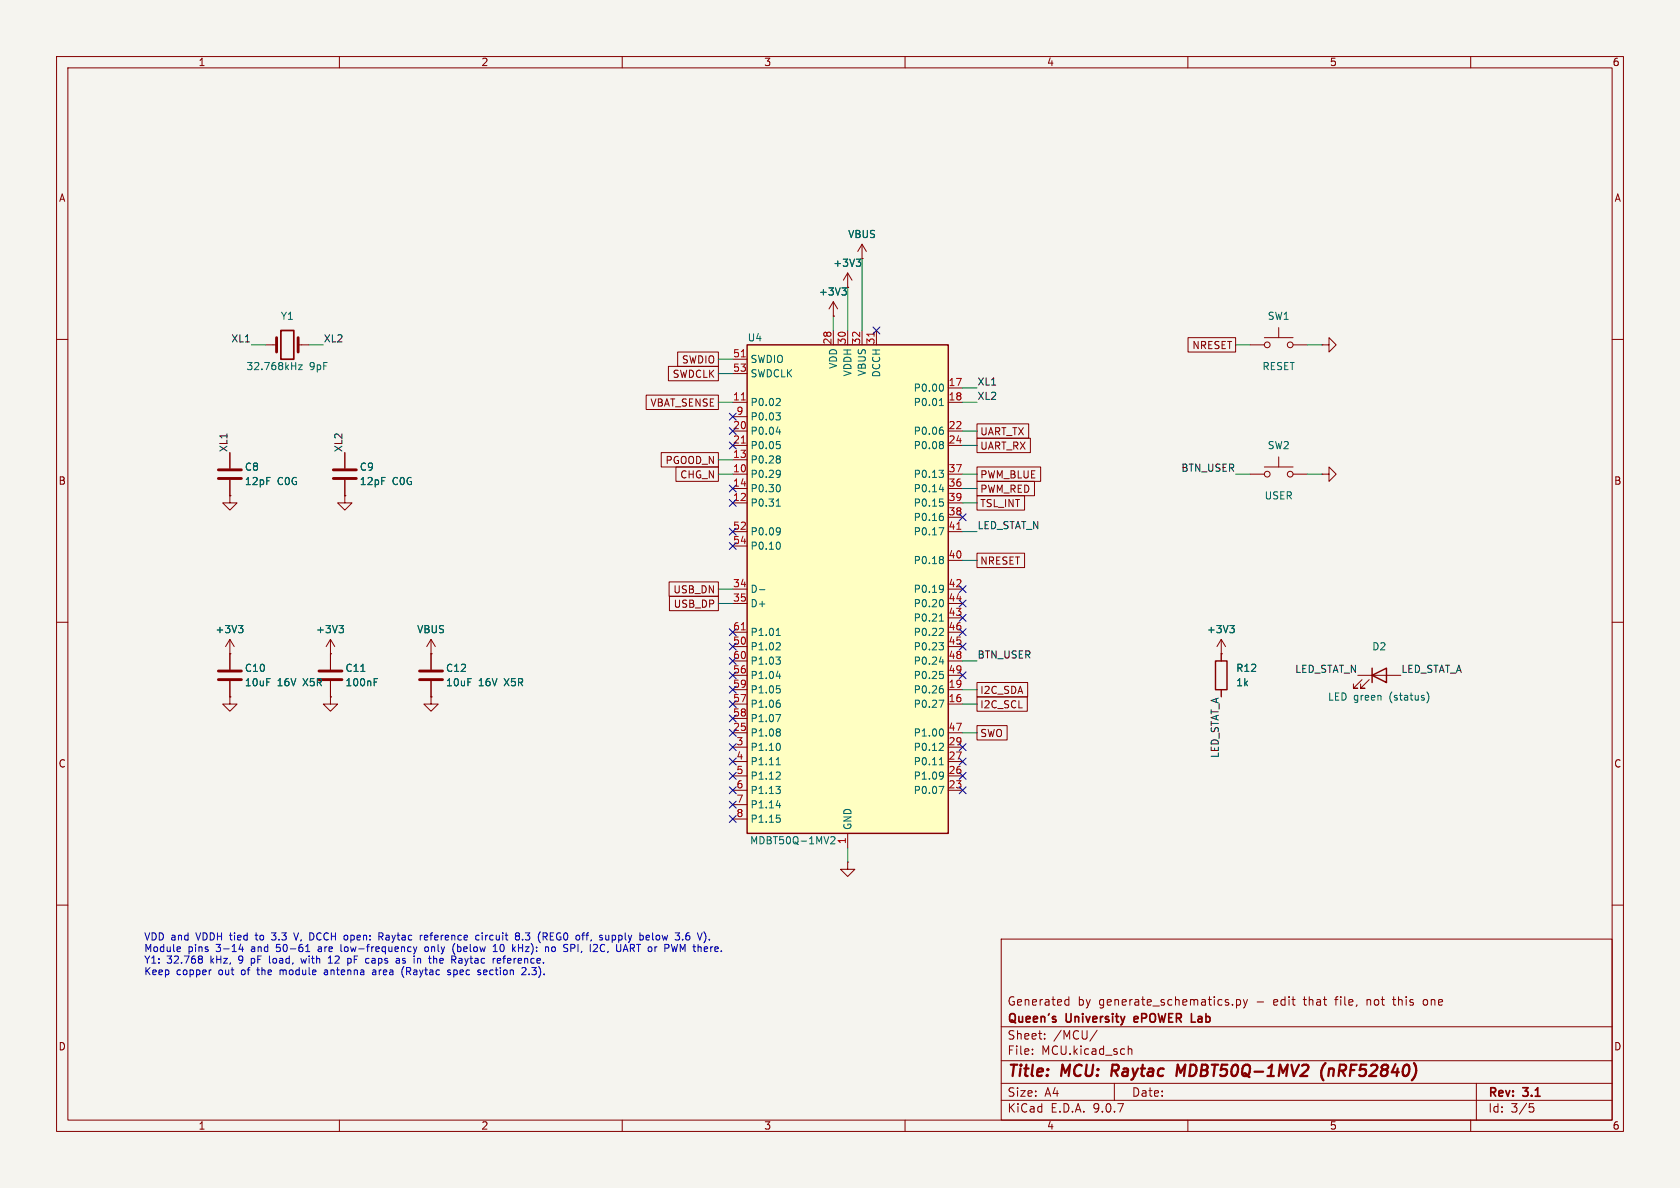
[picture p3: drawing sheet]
<svg xmlns="http://www.w3.org/2000/svg" width="297mm" height="210mm" viewBox="0 0 297 210" stroke-linecap="round" stroke-linejoin="round" font-family="sans-serif">
<path d="M0 0h297v210h-297z" fill="#f5f4ef" stroke="#f5f4ef" stroke-width=".18"/>
<g fill="none" stroke="#840000" stroke-width=".18">
<path d="M10 10h277v190h-277zM12 12h273v186h-273zM60 10v2M110 10v2M160 10v2M210 10v2M260 10v2M147.3 55.9h.1M147.3 53.3l-.7 1.3M147.3 53.3l.8 1.3M147.3 53.3v2.6M149.9 50.8h.1"/>
<path d="M149.9 48.3l-.8 1.2M149.9 48.3l.7 1.2M149.9 48.3v2.5M152.4 45.7h.1M152.4 43.2l-.8 1.3M152.4 43.2l.8 1.3M152.4 43.2v2.5M10 60h2M285 60h2M40.6 87.6v1.3h1.3l-1.3 1.3-1.2-1.3h1.2M40.6 87.6h.1M61 87.6v1.3h1.2l-1.2 1.3-1.3-1.3h1.3"/>
<path d="M61 87.6h.1M10 110h2M40.6 115.6v2.8M58.4 115.6h.1M58.4 113v5.4M58.4 113l-.7 1.3M58.4 113l.8 1.3M285 110h2M40.6 120.4v2.8M58.4 123.2v1.3h1.3l-1.3 1.2-1.3-1.2h1.3M58.4 123.2h.1M58.4 120.4v2.8"/>
<path d="M10 160h2M177 166h108v32h-108zM188.4 177.6h.6M188.4 176.8h.6M189 176.2v1.5M217.9 177.6v.1M218.6 176.8l.4-.1 .3 .3v.4l-.1 .2h-.6M218.6 176.7v1.5M219.8 176.7l.4 1M220.2 177.7l-.2 .4-.2 .1M220.5 176.7l-.3 1M241.7 176.7v1"/>
<path d="M241.7 176.8h.1M246.2 176.7h.5M246.4 176.2v1.3l.2 .2M252.1 176.7l-.4 .1-.1 .2 .1 .6 .4 .1M285 160h2M60 198v2M110 198v2M160 198v2M177 194.5h108M177 191.5h108M177 187.5h108M177 181.5h108"/>
<path d="M182.5 186.3v.1M182.5 185.5v.1M184.7 183.6v.1M184.7 182.8v.1M194 182.1l-1.3 2M197 191.5v3M199.5 184.9v1.5M199.5 185.5l.2-.1 .3 .1 .1 .9M210 198v2M260 198v2M261 191.5v6.5M270.4 195.1h.7"/>
<path d="M270.5 195.7h.4l.3 .3-.2 .5-.5 .1"/>
</g>
<path d="M196.7 188.2l-.3 2M209.6 188.2l-.9 1.4-.5-1.4-.2 2M234.3 187.9a2.35 2.35 0 0 0-.3 3.1M235 188.9l-.2 1.3M235.3 188.9l-.3 .2" fill="none" stroke="#840000" stroke-width=".4"/>
<path d="M200.6 179.8v.8M201.2 180l-.7 .2M210.6 180.7h.7" fill="none" stroke="#840000" stroke-width=".3"/>
<path d="M38.6 118.6h4.1M56.4 118.6h4.1M38.6 120.1h4.1M56.4 120.1h4.1" fill="none" stroke="#840000" stroke-width=".51"/>
<path d="M148.8 50.9h.8l-.4 .5M149.4 51.4l.2 .2v.3l-.2 .3M151.4 45.8h.8l-.5 .5M151.9 46.3l.3 .2v.3l-.3 .3M59.9 110.6h.8l-.4 .5M60.5 111.1l.2 .2v.3l-.2 .2M63.8 118.7h.7M66.2 120h.6M66.2 120.6h.4" fill="none" stroke="#006464" stroke-width=".18"/>
<path d="M132.1 61h35.5v86.3h-35.5z" fill="#ffffc2"/>
<path d="M132.1 61h35.5v86.3h-35.5zM214.9 116.8h2v5.1h-2zM242.6 119.4l2.5-1.3v2.6zM242.6 118.1v2.6" fill="none" stroke="#840000" stroke-width=".25"/>
<g fill="none" stroke="#840000" stroke-width=".18">
<path d="M147.3 55.9h.1M147.3 58.4v2.6M149.9 50.8h.1M149.9 58.4v2.6M152.4 45.7h.1M152.4 58.4v2.6M154.9 58.4v2.6M210 59.7h8.4v2.5h-8.4zM223.5 59.7h5.1M226.1 57.9v1.8M47 61h1.9M52.7 61h1.9"/>
<path d="M114.2 69.8h12.8v2.6h-12.8zM118.2 64.8h8.8v2.5h-8.8zM119.8 62.2h7.2v2.6h-7.2zM129.5 63.5h2.6M129.5 66h2.6M129.5 71.1h2.6M129.5 73.7h2.6M129.5 76.2h2.6M129.5 78.7h2.6M167.6 71.1h2.6M167.6 76.2h2.6M167.6 78.7h2.6"/>
<path d="M167.6 68.6h2.6M172.7 77.5h9.5v2.5h-9.5zM172.7 74.9h9.2v2.6h-9.2zM221 61h2.5M228.6 61h2.5M233.7 61h1.2v-1.3l1.3 1.3-1.3 1.2v-1.2M233.7 61h.1M40.6 87.6h.1M40.6 80v2.8M40.6 84.8v2.8M61 87.6h.1M61 80v2.8"/>
<path d="M61 84.8v2.8M116.9 80h10.1v2.6h-10.1zM119.5 82.5h7.5v2.6h-7.5zM129.5 81.3h2.6M129.5 83.8h2.6M129.5 86.4h2.6M129.5 88.9h2.6M129.5 94h2.6M129.5 96.5h2.6M167.6 83.8h2.6M167.6 86.4h2.6M167.6 88.9h2.6"/>
<path d="M167.6 94h2.6M167.6 91.4h2.6M167.6 99.1h2.6M172.7 97.8h8.4v2.5h-8.4zM172.7 85.1h10.2v2.5h-10.2zM172.7 87.6h8.4v2.6h-8.4zM172.7 82.5h11.3v2.6h-11.3zM221 83.8h2.5M223.5 82.6h5.1M226.1 80.8v1.8M228.6 83.8h2.5M233.7 83.8h1.2v-1.2l1.3 1.2-1.3 1.3v-1.3"/>
<path d="M233.7 83.8h.1M40.6 115.6h.1M40.6 113v5.4M40.6 113l-.7 1.3M40.6 113l.8 1.3M58.4 115.6h.1M58.4 115.6v2.8M76.2 115.6h.1M76.2 113v5.4M76.2 113l-.8 1.3M76.2 113l.8 1.3M118.3 102.9h8.7v2.5h-8.7z"/>
<path d="M118.3 105.4h8.7v2.6h-8.7zM129.5 104.1h2.6M129.5 106.7h2.6M129.5 111.8h2.6M129.5 114.3h2.6M129.5 116.8h2.6M129.5 119.4h2.6M167.6 104.1h2.6M167.6 106.7h2.6M167.6 111.8h2.6M167.6 114.3h2.6M167.6 116.8h2.6"/>
<path d="M167.6 119.4h2.6M167.6 109.2h2.6M215.9 115.6h.1M215.9 113l-.8 1.3M215.9 113l.8 1.3M215.9 113v3.8M240 119.4h7.6M40.6 123.2v1.3h1.3l-1.3 1.2-1.2-1.2h1.2M40.6 123.2h.1M40.6 120.4v2.8M58.4 123.2h.1M58.4 120.4v2.8"/>
<path d="M76.2 123.2v1.3h1.3l-1.3 1.2-1.3-1.2h1.3M76.2 123.2h.1M76.2 120.4v2.8M129.5 121.9h2.6M129.5 124.5h2.6M129.5 127h2.6M129.5 129.5h2.6M129.5 132.1h2.6M129.5 134.6h2.6M129.5 137.2h2.6M129.5 139.7h2.6M167.6 121.9h2.6"/>
<path d="M167.6 124.5h2.6M167.6 129.5h2.6M167.6 132.1h2.6M167.6 134.6h2.6M167.6 137.2h2.6M167.6 139.7h2.6M172.7 120.6h9v2.6h-9zM172.7 128.3h5.3v2.5h-5.3zM172.7 123.2h8.9v2.5h-8.9zM215.9 121.9v1.3M240.8 120.1l-1.5 1.6h.7h-.7v-.8M242.1 120.1l-1.6 1.6h.8h-.8v-.8"/>
<path d="M129.5 142.2h2.6M129.5 144.8h2.6M149.9 152.4v1.3h1.2l-1.2 1.2-1.3-1.2h1.3M149.9 152.4h.1M149.9 147.3v2.6"/>
<circle cx="224" cy="61" r=".51"/>
<circle cx="228.1" cy="61" r=".51"/>
<circle cx="224" cy="83.8" r=".51"/>
<circle cx="228.1" cy="83.8" r=".51"/>
</g>
<path d="M154.5 58.7v.7M131.1 63.1h.7M131.1 70.7h.7M131.1 78.3h.7M169.2 93.6h.7M131.1 111.3h.7" fill="none" stroke="#a90000" stroke-width=".18"/>
<g fill="none" stroke="#006464" stroke-width=".18">
<path d="M148.8 50.9h.8l-.4 .5M149.4 51.4l.2 .2v.3l-.2 .3M151.4 45.8h.8l-.5 .5M151.9 46.3l.3 .2v.3l-.3 .3M52.8 64.5h.6l-.6 .8h.6M137.2 73h.7l-.4 .5M137.2 76.4h.8M137.3 78h.6M137.7 70.4l.2 .3v.3l-.7 .7h.7M137.7 73.5l.2 .2v.3l-.2 .2M137.7 78.5l.2 .3v.3l-.2 .2M137.8 75.9v.9"/>
<path d="M166.1 71.7h.7M166.3 70.6l.1-.2v1.3M166.4 75.5h.3M166.5 67.9a.79 .79 0 0 1 0 1.3M166.5 76l.3 .2v.3l-.3 .3M166.5 78l.3 .3-.3 .3 .3 .2v.3l-.3 .2M137.2 89.5h.7M137.5 88.4l.1-.2v1.3M137.6 85.7a.79 .79 0 0 1 0 1.2M137.6 95.8a.79 .79 0 0 1 0 1.3M137.7 80.6l.2 .2-.2 .3 .2 .3v.2l-.2 .3M137.7 83.1l.2 .2a1.03 1.03 0 0 1-.2 1"/>
<path d="M137.7 93.3l.2 .1a1.03 1.03 0 0 1-.2 1.1M137.9 83.7l-.2 .2M137.9 93.8l-.2 .3M166 83.1h.8l-.4 .5M166 93.3h.9l-.6 1.3M166.1 86.5h.8M166.1 88.2h.6M166.4 90.7h.3M166.5 83.6l.3 .3v.3l-.3 .2M166.5 88.7l.3 .2v.3l-.3 .3M166.5 91.2l.3 .3v.3l-.3 .2M166.5 98.4l.3 .2-.3 .3 .3 .3v.2l-.3 .2"/>
<path d="M166.7 86.1v.8M42.2 110.6h.7l-.4 .5M42.7 111.1l.2 .2v.3l-.2 .2M59.9 110.6h.8l-.4 .5M60.5 111.1l.2 .2v.3l-.2 .2M63.8 118.7h.7M66.2 120h.6M134.3 104.2h.9M137.2 116.1h.7l-.4 .5M137.2 112.3h.7M137.2 119.5h.8M137.5 111.3l.1-.2v1.2"/>
<path d="M137.7 113.6l.2 .3v.3l-.7 .7h.7M137.7 116.6l.2 .3v.3l-.2 .2M137.8 119.1v.9M166 113.6h.8l-.4 .5M166.1 109.8h.7M166.1 117h.8M166.1 118.7h.6M166.3 108.7l.1-.2v1.3M166.5 106a.79 .79 0 0 1 0 1.3M166.5 111.1l.3 .2-.1 .3-.7 .7h.8M166.5 103.4l.2 .2a1.03 1.03 0 0 1-.2 1.1M166.5 114.1l.3 .2v.3l-.3 .3"/>
<path d="M166.5 119.2l.3 .2v.3l-.3 .3M166.7 116.6v.8M166.8 104l-.3 .2M217.4 110.6h.8l-.4 .5M218 111.1l.2 .2v.3l-.2 .2M66.2 120.6h.4M137.2 126.3h.8l-.5 1.3M137.2 139h.7l-.4 .5M137.2 135.2h.7M137.3 121.2h.6M137.5 134.1l.1-.2v1.3M137.6 123.8h.2"/>
<path d="M137.6 131.4a.79 .79 0 0 1 0 1.3M137.7 121.7l.2 .3v.3l-.2 .2M137.7 124.3l.2 .2v.3l-.2 .2M137.7 128.8l.2 .3-.2 .3 .2 .2v.3l-.2 .2M137.7 136.5l.2 .2v.3l-.7 .7h.7M137.7 139.5l.2 .2v.3l-.2 .3M166 123.8h.9l-.6 1.2M166 139h.9l-.6 1.3M166.1 135.2h.7M166.3 134.1l.1-.2v1.3M166.4 121.2h.3M166.5 128.8a.79 .79 0 0 1 0 1.3"/>
<path d="M166.5 121.7l.3 .3v.3l-.3 .2M166.5 131.4l.3 .2-.1 .3-.7 .8h.8M166.5 136.5l.2 .1a1.03 1.03 0 0 1-.2 1.1M166.8 137l-.3 .3M252.2 122.3a1.46 1.46 0 0 1 0 2M137.2 142.4h.8M137.3 144.1h.6M137.7 144.6l.2 .2v.3l-.2 .3M137.8 142v.8M146.9 148l.5-.1 .2 .4-.8 .9h.8"/>
</g>
<path d="M48.9 59.7v2.5M52.7 59.7v2.5M38.6 83.1h4.1M38.6 84.6h4.1M58.9 83.1h4.1M58.9 84.6h4.1M74.2 118.6h4M74.2 120.1h4" fill="none" stroke="#840000" stroke-width=".51"/>
<path d="M49.7 58.4h2.2v5.1h-2.2z" fill="none" stroke="#840000" stroke-width=".3"/>
<g fill="none" stroke="#009600" stroke-width=".18">
<path d="M147.3 55.9v2.5M149.9 50.8v7.6M152.4 45.7v12.7M44.4 61h2.6M54.6 61h2.5M127 71.1h2.5M127 66h2.5M127 63.5h2.5M170.2 76.2h2.5M170.2 78.7h2.5M170.2 71.1h2.5M170.2 68.6h2.5"/>
<path d="M218.4 61h2.6M231.1 61h2.6M127 83.8h2.5M127 81.3h2.5M170.2 86.4h2.5M170.2 88.9h2.5M170.2 83.8h2.5M170.2 99.1h2.5M170.2 94h2.5M218.4 83.8h2.6M231.1 83.8h2.6M127 106.7h2.5"/>
<path d="M127 104.1h2.5M170.2 116.8h2.5M170.2 121.9h2.5M170.2 129.5h2.5M170.2 124.5h2.5M149.9 149.9v2.5"/>
</g>
<g fill="none" stroke="#000084" stroke-width=".18">
<path d="M154.3 57.8l1.2 1.2M155.5 57.8l-1.2 1.2M128.9 73.1l1.2 1.2M128.9 75.6l1.2 1.2M128.9 78.1l1.2 1.2M130.1 73.1l-1.2 1.2M130.1 75.6l-1.2 1.2M130.1 78.1l-1.2 1.2M128.9 85.8l1.2 1.2M128.9 88.3l1.2 1.2M128.9 93.4l1.2 1.2M128.9 95.9l1.2 1.2"/>
<path d="M130.1 85.8l-1.2 1.2M130.1 88.3l-1.2 1.2M130.1 93.4l-1.2 1.2M130.1 95.9l-1.2 1.2M169.6 90.8l1.2 1.2M170.8 90.8l-1.2 1.2M128.9 111.2l1.2 1.2M128.9 113.7l1.2 1.2M128.9 116.2l1.2 1.2M128.9 118.8l1.2 1.2M130.1 111.2l-1.2 1.2M130.1 113.7l-1.2 1.2"/>
<path d="M130.1 116.2l-1.2 1.2M130.1 118.8l-1.2 1.2M169.6 106.1l1.2 1.2M169.6 108.6l1.2 1.2M169.6 111.2l1.2 1.2M169.6 113.7l1.2 1.2M169.6 118.8l1.2 1.2M169.6 103.5l1.2 1.2M170.8 106.1l-1.2 1.2M170.8 108.6l-1.2 1.2M170.8 111.2l-1.2 1.2M170.8 113.7l-1.2 1.2"/>
<path d="M170.8 118.8l-1.2 1.2M170.8 103.5l-1.2 1.2M128.9 121.3l1.2 1.2M128.9 139.1l1.2 1.2M128.9 123.9l1.2 1.2M128.9 126.4l1.2 1.2M128.9 128.9l1.2 1.2M128.9 131.5l1.2 1.2M128.9 134l1.2 1.2M128.9 136.6l1.2 1.2M130.1 131.5l-1.2 1.2M130.1 121.3l-1.2 1.2"/>
<path d="M130.1 139.1l-1.2 1.2M130.1 123.9l-1.2 1.2M130.1 126.4l-1.2 1.2M130.1 128.9l-1.2 1.2M130.1 134l-1.2 1.2M130.1 136.6l-1.2 1.2M169.6 131.5l1.2 1.2M169.6 134l1.2 1.2M169.6 136.6l1.2 1.2M169.6 139.1l1.2 1.2M170.8 131.5l-1.2 1.2M170.8 134l-1.2 1.2"/>
<path d="M170.8 136.6l-1.2 1.2M170.8 139.1l-1.2 1.2M128.9 141.6l1.2 1.2M128.9 144.2l1.2 1.2M130.1 141.6l-1.2 1.2M130.1 144.2l-1.2 1.2"/>
</g>
<g fill="none" stroke="#0000c2" stroke-width=".18">
<path d="M31.7 167.4l.2 .3-.6 .1M31.8 168.2h-.1M35.7 169.6l.1 .2-.1 .3-.4 .2M42.6 166.9l-.3 .9h.7M42.9 167.4v.8M47.6 169v1.1l.2 .2M48 164.9h.8M48 166.1l.2 .1M49.5 171.5v.8M49.6 171.5l-.1 .1M51.9 164.9l.5 1.3M53.2 169.4l.2 .9 .3-.6"/>
<path d="M54 168.2h.8M54.4 166.9v1.3M56.4 167.7l-.2 .2 .2 .3M57.7 171.5h-.3M57.8 171.8h-.3l-.2 .2 .1 .2 .4 .1M58 170.3h.8M58.3 169.2l-.3 .2M58.4 169v1.3M60.3 166.9v1.1l.2 .2M62 169.5v.6l-.4 .2M66.4 171.8h-.4l-.2 .2 .2 .3 .4-.1M67 164.9h.5l.2 .2-.1 .4-.6 .1"/>
<path d="M67.3 165.6l.4 .6M70.6 170.2l-.4 .1M70.6 169.6v.7M70.6 169.7l-.4 .1M71.2 171.2a1.48 1.48 0 0 0 .2 1.6M73.1 167.4l.3 .8M73.2 169v.1M73.4 168.2l-.3 .4M73.7 167.4l-.3 .8M74 169.4l.4 .2v.7M74.7 165.3l-.3 .1M75.5 165.3h-.3l-.2 .2 .1 .6 .4 .1"/>
<path d="M75.6 167.4h-.3l-.2 .2 .1 .5 .1 .1h.3M75.6 165.6l-.6 .1M77.2 169.6v.7M79.6 171.5h-.3l-.2 .1 .1 .2 .4 .1v.3h-.5M80.2 167.1a1.48 1.48 0 0 0 .2 1.6M81.7 169.7l-.4 .1-.2 .2 .2 .3 .4-.1M84.7 165.4l-.4-.1-.2 .3 .1 .5h.5M84.9 171.9v.3M85.3 164.9v.1M85.3 165.3v.9M85.5 171.6v.5l.2 .2M86.1 171.8l-.6 .1"/>
<path d="M87.2 168.2h.7M87.4 167.1l-.2 .2M87.5 166.9v1.3M88.1 169.4l.4 .1v.2l-.6 .1M88.5 170.2l-.4 .1M88.9 169.4h.5M89.1 169.2v1.1M91.2 165l.2-.1 .3 .1 .1 .2-.2 .2M91.2 165.3l.2 .1M91.4 165.4h.2M91.4 165.4l-.2 .2M91.6 165.4l.2 .3v.4l-.2 .1-.4-.1"/>
<path d="M91.7 166.9v1.3M91.7 167.6h.7M92.4 166.1v.1M93 171.3l-.1 .3-.7 .7h.8M93.5 172.2v.1M96 164.9h.5l.2 .2-.1 .4-.6 .1M96.3 165.6l.4 .6M96.8 167.4h.1M97 167.6v.6M97.6 167.5l-.1 .5 .3 .2M100.9 166.9v1.3M100.9 167.6h.5"/>
<path d="M103.6 165.3h.5M103.8 165v1.2M105.6 167.3l-.8 .9h.8M106.2 167.2v.7M107.6 166.1l-.2 .1-.3-.1M107.6 165.3v.9M110.2 168.2l.4-1.3 .4 1.3M110.3 167.9h.6M114.4 165.3l.4 .1v.2l-.6 .1M114.8 166.1l-.4 .1M115.4 164.9v1.1l.1 .2M119.8 166.9l-.3 1.3-.3-.9"/>
<path d="M121.8 164.9l-.3 .1a.86 .86 0 0 0 0 1.2l.4-.1 .1-.5-.3-.2h-.3l-.2 .2"/>
</g>
<g font-size="2.8" fill="#840000">
<text x="178" y="190.9">Title:</text>
<text x="187.7" y="190.9">MCU:</text>
<text x="197.3" y="190.9">Raytac</text>
<text x="209.6" y="190.9">MDBT50Q-1MV2</text>
<text x="236" y="190.9">(nRF52840)</text>
</g>
<g font-size="2.1" fill="#840000">
<text x="178" y="178">Generated</text>
<text x="190.5" y="178">by</text>
<text x="194.3" y="178">generate_schematics.py</text>
<text x="222.3" y="178">-</text>
<text x="225.4" y="178">edit</text>
<text x="230.9" y="178">that</text>
<text x="236.7" y="178">file,</text>
<text x="242.3" y="178">not</text>
<text x="247.2" y="178">this</text>
<text x="252.6" y="178">one</text>
<text x="178" y="184">Sheet:</text>
<text x="178" y="181.2">Queen's</text>
<text x="186.2" y="184">/MCU/</text>
<text x="188.5" y="181.2">University</text>
<text x="201.2" y="181.2">ePOWER</text>
<text x="211.9" y="181.2">Lab</text>
<text x="178" y="186.7">File:</text>
<text x="184.1" y="186.7">MCU.kicad_sch</text>
<text x="178" y="196.9">KiCad</text>
<text x="178" y="194.1">Size:</text>
<text x="184.7" y="194.1">A4</text>
<text x="185.7" y="196.9">E.D.A.</text>
<text x="193.3" y="196.9">9.0.7</text>
<text x="200" y="194.1">Date:</text>
<text x="263" y="194.3">Rev:</text>
<text x="263" y="196.9">Id:</text>
<text x="267.1" y="196.9">3/5</text>
<text x="269.4" y="194.3">3.1</text>
</g>
<g font-size="1.8" fill="#840000">
<text x="35" y="11.9">1</text>
<text x="85" y="11.9">2</text>
<text x="135" y="11.9">3</text>
<text x="185" y="11.9">4</text>
<text x="235" y="11.9">5</text>
<text x="285" y="11.9">6</text>
<text x="10.3" y="35.9">A</text>
<text x="285.3" y="35.9">A</text>
<text x="120.5" y="64.5">SWDIO</text>
<text x="210.7" y="61.9">NRESET</text>
<text x="118.8" y="67">SWDCLK</text>
<text x="114.9" y="72.1">VBAT_SENSE</text>
<text x="173.2" y="77.2">UART_TX</text>
<text x="117.6" y="82.2">PGOOD_N</text>
<text x="173.2" y="79.7">UART_RX</text>
<text x="10.3" y="85.9">B</text>
<text x="120.2" y="84.8">CHG_N</text>
<text x="173.2" y="87.3">PWM_RED</text>
<text x="173.2" y="89.9">TSL_INT</text>
<text x="173.2" y="84.8">PWM_BLUE</text>
<text x="285.3" y="85.9">B</text>
<text x="173.2" y="100">NRESET</text>
<text x="118.9" y="105.1">USB_DN</text>
<text x="119" y="107.6">USB_DP</text>
<text x="173.2" y="122.9">I2C_SDA</text>
<text x="173.2" y="125.4">I2C_SCL</text>
<text x="173.2" y="130.5">SWO</text>
<text x="10.3" y="135.9">C</text>
<text x="285.3" y="135.9">C</text>
<text x="10.3" y="185.9">D</text>
<text x="285.3" y="185.9">D</text>
<text x="35" y="199.9">1</text>
<text x="85" y="199.9">2</text>
<text x="135" y="199.9">3</text>
<text x="185" y="199.9">4</text>
<text x="235" y="199.9">5</text>
<text x="285" y="199.9">6</text>
</g>
<g font-size="1.8" fill="#006464">
<text x="147.2" y="47.4">+3V3</text>
<text x="149.8" y="42.3">VBUS</text>
<text x="144.7" y="52.4">+3V3</text>
<text x="49.5" y="56.7">Y1</text>
<text x="224" y="56.7">SW1</text>
<text x="43.5" y="65.6">32.768kHz</text>
<text x="54.7" y="65.6">9pF</text>
<text x="132.1" y="60.6">U4</text>
<text x="132.6" y="64.4">SWDIO</text>
<text x="148.2" y="65.3" transform="rotate(-90 148.2 65.3)">VDD</text>
<text x="223.1" y="65.6">RESET</text>
<text x="132.6" y="66.9">SWDCLK</text>
<text x="132.6" y="72">P0.02</text>
<text x="150.7" y="66.6" transform="rotate(-90 150.7 66.6)">VDDH</text>
<text x="153.3" y="66.6" transform="rotate(-90 153.3 66.6)">VBUS</text>
<text x="155.8" y="66.8" transform="rotate(-90 155.8 66.8)">DCCH</text>
<text x="161.4" y="69.4">P0.00</text>
<text x="161.4" y="72">P0.01</text>
<text x="132.6" y="74.5">P0.03</text>
<text x="132.6" y="77.1">P0.04</text>
<text x="161.4" y="77.1">P0.06</text>
<text x="43.2" y="83.4">C8</text>
<text x="63.5" y="83.4">C9</text>
<text x="132.6" y="79.6">P0.05</text>
<text x="132.6" y="82.1">P0.28</text>
<text x="161.4" y="79.6">P0.08</text>
<text x="224" y="79.6">SW2</text>
<text x="43.2" y="86">12pF</text>
<text x="49" y="86">C0G</text>
<text x="63.5" y="86">12pF</text>
<text x="69.3" y="86">C0G</text>
<text x="132.6" y="84.7">P0.29</text>
<text x="132.6" y="87.2">P0.30</text>
<text x="132.6" y="89.8">P0.31</text>
<text x="161.4" y="84.7">P0.13</text>
<text x="161.4" y="87.2">P0.14</text>
<text x="161.4" y="89.8">P0.15</text>
<text x="223.5" y="88.5">USER</text>
<text x="132.6" y="94.8">P0.09</text>
<text x="161.4" y="92.3">P0.16</text>
<text x="161.4" y="94.8">P0.17</text>
<text x="132.6" y="97.4">P0.10</text>
<text x="161.4" y="99.9">P0.18</text>
<text x="132.6" y="105">D-</text>
<text x="132.6" y="107.5">D+</text>
<text x="161.4" y="105">P0.19</text>
<text x="161.4" y="107.5">P0.20</text>
<text x="38" y="112.1">+3V3</text>
<text x="55.8" y="112.1">+3V3</text>
<text x="73.6" y="112.1">VBUS</text>
<text x="132.6" y="112.6">P1.01</text>
<text x="161.4" y="110.1">P0.21</text>
<text x="161.4" y="112.6">P0.22</text>
<text x="213.3" y="112.1">+3V3</text>
<text x="43.2" y="119">C10</text>
<text x="61" y="119">C11</text>
<text x="78.7" y="119">C12</text>
<text x="132.6" y="115.2">P1.02</text>
<text x="132.6" y="117.7">P1.03</text>
<text x="161.4" y="115.2">P0.23</text>
<text x="161.4" y="117.7">P0.24</text>
<text x="218.4" y="119">R12</text>
<text x="242.5" y="115.2">D2</text>
<text x="43.2" y="121.5">10uF</text>
<text x="49" y="121.5">16V</text>
<text x="53.7" y="121.5">X5R</text>
<text x="61" y="121.5">100nF</text>
<text x="78.7" y="121.5">10uF</text>
<text x="84.6" y="121.5">16V</text>
<text x="89.3" y="121.5">X5R</text>
<text x="132.6" y="120.2">P1.04</text>
<text x="132.6" y="122.8">P1.05</text>
<text x="132.6" y="125.3">P1.06</text>
<text x="161.4" y="120.2">P0.25</text>
<text x="161.4" y="122.8">P0.26</text>
<text x="161.4" y="125.3">P0.27</text>
<text x="218.4" y="121.5">1k</text>
<text x="234.7" y="124.1">LED green</text>
<text x="245.7" y="124.1">(status)</text>
<text x="132.6" y="127.9">P1.07</text>
<text x="132.6" y="130.4">P1.08</text>
<text x="161.4" y="130.4">P1.00</text>
<text x="132.6" y="132.9">P1.10</text>
<text x="132.6" y="135.5">P1.11</text>
<text x="161.4" y="132.9">P0.12</text>
<text x="161.4" y="135.5">P0.11</text>
<text x="132.6" y="138">P1.12</text>
<text x="132.6" y="140.6">P1.13</text>
<text x="132.6" y="143.1">P1.14</text>
<text x="161.4" y="138">P1.09</text>
<text x="161.4" y="140.6">P0.07</text>
<text x="132.5" y="149.5">MDBT50Q-1MV2</text>
<text x="132.6" y="145.6">P1.15</text>
<text x="150.7" y="146.8" transform="rotate(-90 150.7 146.8)">GND</text>
</g>
<g font-size="1.8" fill="#0f0f0f">
<text x="40.8" y="60.6">XL1</text>
<text x="57.1" y="60.6">XL2</text>
<text x="172.7" y="70.8">XL2</text>
<text x="172.7" y="68.2">XL1</text>
<text x="40.3" y="80" transform="rotate(-90 40.3 80)">XL1</text>
<text x="60.6" y="80" transform="rotate(-90 60.6 80)">XL2</text>
<text x="208.7" y="83.5">BTN_USER</text>
<text x="172.7" y="93.6">LED_STAT_N</text>
<text x="172.7" y="116.5">BTN_USER</text>
<text x="228.9" y="119">LED_STAT_N</text>
<text x="247.6" y="119">LED_STAT_A</text>
<text x="215.6" y="134.1" transform="rotate(-90 215.6 134.1)">LED_STAT_A</text>
</g>
<g font-size="1.8" fill="#a90000">
<text x="129.5" y="63.2">51</text>
<text x="129.5" y="65.8">53</text>
<text x="147.1" y="61" transform="rotate(-90 147.1 61)">28</text>
<text x="149.6" y="61" transform="rotate(-90 149.6 61)">30</text>
<text x="152.1" y="61" transform="rotate(-90 152.1 61)">32</text>
<text x="154.7" y="61" transform="rotate(-90 154.7 61)">31</text>
<text x="129.5" y="70.9">11</text>
<text x="167.6" y="68.3">17</text>
<text x="167.6" y="70.9">18</text>
<text x="129.5" y="75.9">20</text>
<text x="130.1" y="73.4">9</text>
<text x="167.6" y="75.9">22</text>
<text x="129.5" y="78.5">21</text>
<text x="129.5" y="81">13</text>
<text x="129.5" y="83.6">10</text>
<text x="167.6" y="78.5">24</text>
<text x="167.6" y="83.6">37</text>
<text x="129.5" y="86.1">14</text>
<text x="129.5" y="88.6">12</text>
<text x="167.6" y="86.1">36</text>
<text x="167.6" y="88.6">39</text>
<text x="129.5" y="93.7">52</text>
<text x="167.6" y="91.2">38</text>
<text x="167.6" y="93.7">41</text>
<text x="129.5" y="96.3">54</text>
<text x="167.6" y="98.8">40</text>
<text x="129.5" y="103.9">34</text>
<text x="129.5" y="106.4">35</text>
<text x="167.6" y="103.9">42</text>
<text x="167.6" y="106.4">44</text>
<text x="129.5" y="111.5">61</text>
<text x="167.6" y="109">43</text>
<text x="167.6" y="111.5">46</text>
<text x="129.5" y="114">50</text>
<text x="129.5" y="116.6">60</text>
<text x="129.5" y="119.1">56</text>
<text x="167.6" y="114">45</text>
<text x="167.6" y="116.6">48</text>
<text x="167.6" y="119.1">49</text>
<text x="129.5" y="121.7">59</text>
<text x="129.5" y="124.2">57</text>
<text x="167.6" y="121.7">19</text>
<text x="167.6" y="124.2">16</text>
<text x="129.5" y="126.7">58</text>
<text x="129.5" y="129.3">25</text>
<text x="130.1" y="131.8">3</text>
<text x="167.6" y="129.3">47</text>
<text x="167.6" y="131.8">29</text>
<text x="130.1" y="134.4">4</text>
<text x="130.1" y="136.9">5</text>
<text x="167.6" y="134.4">27</text>
<text x="167.6" y="136.9">26</text>
<text x="130.1" y="139.4">6</text>
<text x="130.1" y="142">7</text>
<text x="167.6" y="139.4">23</text>
<text x="130.1" y="144.5">8</text>
<text x="149.6" y="149.3" transform="rotate(-90 149.6 149.3)">1</text>
</g>
<g font-size="1.8" fill="#0000c2">
<text x="25.4" y="166.6">VDD and</text>
<text x="34.8" y="166.6">VDDH tied</text>
<text x="45.7" y="166.6">to</text>
<text x="48.7" y="166.6">3.3</text>
<text x="52.9" y="166.6">V, DCCH open:</text>
<text x="68.4" y="166.6">Raytac</text>
<text x="75.9" y="166.6">reference</text>
<text x="86" y="166.6">circuit</text>
<text x="93.2" y="166.6">8.3</text>
<text x="97.4" y="166.6">(REG0</text>
<text x="104.3" y="166.6">off,</text>
<text x="108.7" y="166.6">supply</text>
<text x="116" y="166.6">below</text>
<text x="122.5" y="166.6">3.6</text>
<text x="25.4" y="168.6">Module</text>
<text x="25.4" y="170.7">Y1:</text>
<text x="25.4" y="172.7">Keep</text>
<text x="29.5" y="170.7">32.768</text>
<text x="31.2" y="172.7">copper</text>
<text x="33.2" y="168.6">pins</text>
<text x="37.3" y="170.7">kHz,</text>
<text x="38.3" y="168.6">3-14</text>
<text x="38.7" y="172.7">out</text>
<text x="42.5" y="170.7">9</text>
<text x="42.9" y="172.7">of</text>
<text x="44.7" y="168.6">and</text>
<text x="44.8" y="170.7">pF</text>
<text x="46" y="172.7">the</text>
<text x="48.2" y="170.7">load,</text>
<text x="49.3" y="168.6">50-61</text>
<text x="50.1" y="172.7">module</text>
<text x="54.1" y="170.7">with</text>
<text x="56.9" y="168.6">are</text>
<text x="58.2" y="172.7">antenna</text>
<text x="59.1" y="170.7">12</text>
<text x="61.1" y="168.6">low-frequency</text>
<text x="62.7" y="170.7">pF</text>
<text x="66.1" y="170.7">caps</text>
<text x="66.9" y="172.7">area</text>
<text x="71.7" y="170.7">as</text>
<text x="72.3" y="172.7">(Raytac</text>
<text x="75" y="170.7">in</text>
<text x="76.2" y="168.6">only</text>
<text x="78" y="170.7">the</text>
<text x="80.6" y="172.7">spec</text>
<text x="81.3" y="168.6">(below</text>
<text x="82.1" y="170.7">Raytac</text>
<text x="86.2" y="172.7">section</text>
<text x="88.7" y="168.6">10</text>
<text x="89.6" y="170.7">reference.</text>
<text x="92.3" y="168.6">kHz):</text>
<text x="94.2" y="172.7">2.3).</text>
<text x="98.3" y="168.6">no</text>
<text x="101.7" y="168.6">SPI,</text>
<text x="106.6" y="168.6">I2C,</text>
<text x="111.5" y="168.6">UART or</text>
<text x="120.4" y="168.6">PWM there.</text>
</g>
</svg>
